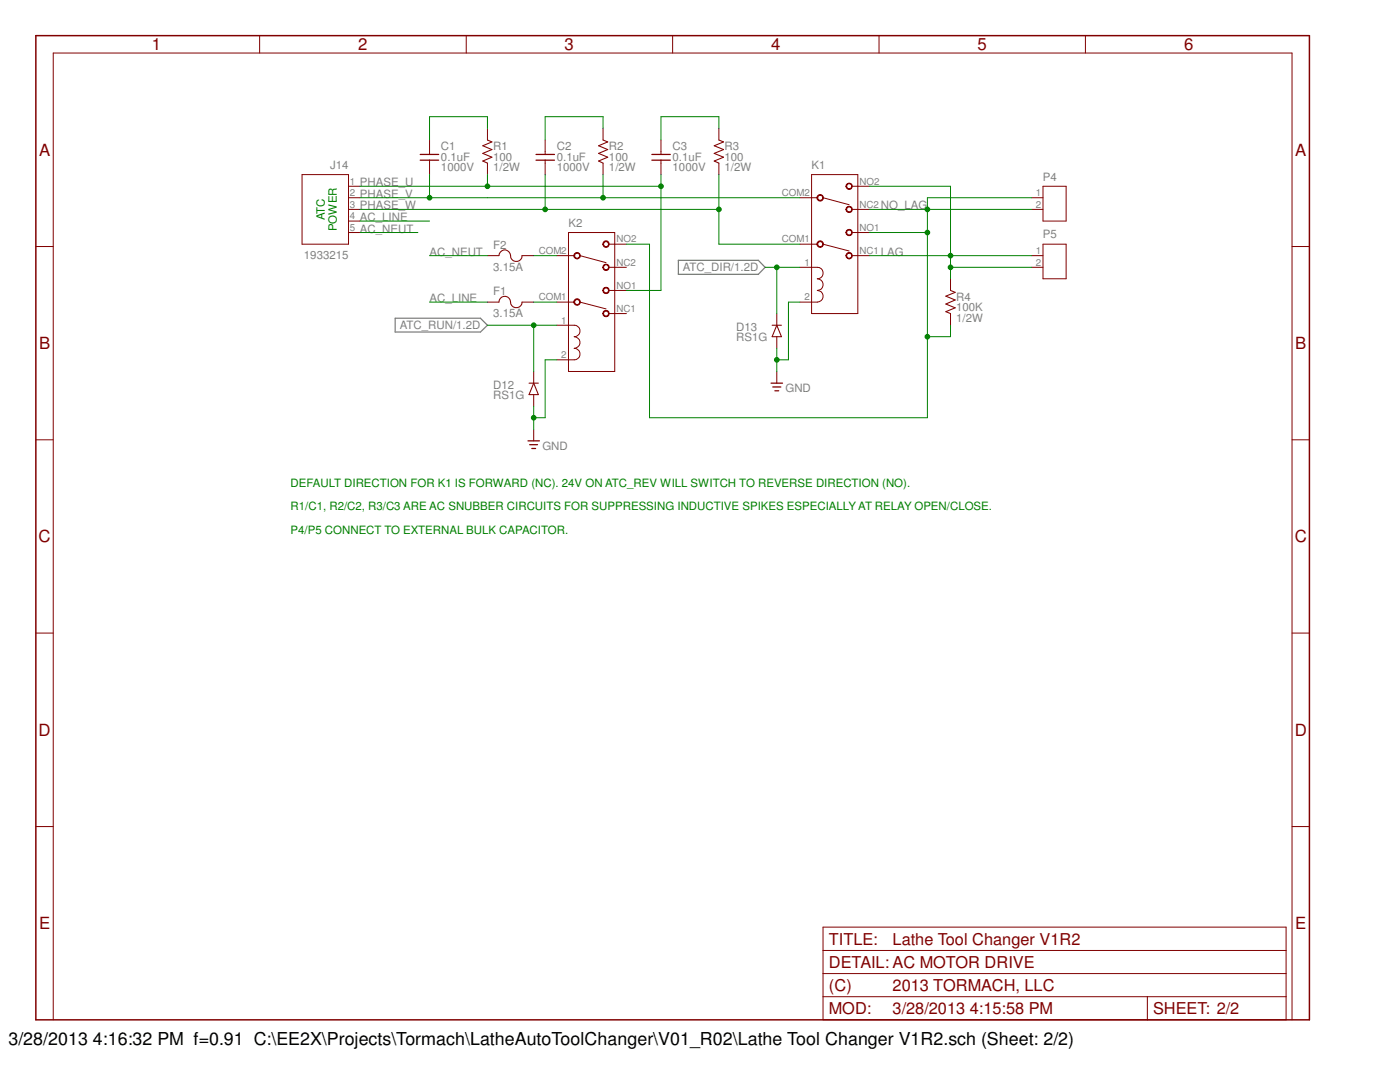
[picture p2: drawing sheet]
<svg xmlns="http://www.w3.org/2000/svg" width="279mm" height="216mm" viewBox="0 0 279 216" stroke-linecap="round" stroke-linejoin="round" font-family="sans-serif">
<path d="M135.4 51.9h15.9l1.4 1.4-1.4 1.4h-15.9zM78.9 63.5h17l1.4 1.4-1.4 1.4h-17z" fill="none" stroke="#808080" stroke-width=".25"/>
<g fill="none" stroke="#800000" stroke-width=".2">
<path d="M60.3 34.8h9.3v13.9h-9.3zM69.6 37.2h2.2M69.6 39.5h2.2M85.7 27.9v2.9M85.7 32v2.8M97.3 25.6v2.3M97.3 32.6v2.2M108.8 27.9v2.9M108.8 32v2.8M120.4 25.6v2.3M120.4 32.6v2.2M131.9 27.9v2.9"/>
<path d="M131.9 32v2.8M143.5 25.6v2.3M143.5 32.6v2.2M159.6 39.5h3.5M162 34.8h9.2v27.8h-9.2zM171.2 37.2h2.3M69.6 41.8h2.2M69.6 44.1h2.2M69.6 46.4h2.2M97.3 51h2.3M104.2 51h2.3M159.6 48.7h2.4"/>
<path d="M159.6 53.3h2.4M171.2 41.8h2.3M171.2 46.4h2.3M171.2 51h2.3M97.3 60.3h2.3M104.2 60.3h2.3M159.6 60.3h2.4"/>
</g>
<path d="M97.3 27.9l.9 .4-1.8 .8 1.8 .7-1.8 .8 1.8 .8-1.8 .7 .9 .5M120.4 27.9l.9 .4-1.8 .8 1.8 .7-1.8 .8 1.8 .8-1.8 .7 .9 .5M143.5 27.9l.9 .4-1.9 .8 1.9 .7-1.9 .8 1.9 .8-1.9 .7 1 .5M99.6 51a1.21 1.21 0 0 1 1.4-1.1 1.21 1.21 0 0 1 .9 1.5 1.16 1.16 0 0 0 1.3 .8 1.16 1.16 0 0 0 1-1.2M99.6 60.3a1.21 1.21 0 0 1 1.4-1.2 1.21 1.21 0 0 1 .9 1.6 1.16 1.16 0 0 0 1.3 .7 1.16 1.16 0 0 0 1-1.1" fill="none" stroke="#800000" stroke-width=".21"/>
<path d="M83.9 32h3.6M83.9 30.8h3.6M107 32h3.7M107 30.8h3.7M130.1 32h3.7M130.1 30.8h3.7" fill="none" stroke="#800000" stroke-width=".25"/>
<path d="M163.1 39.2a.66 .66 0 0 1 1.1-.1 .66 .66 0 0 1-.3 1 .66 .66 0 0 1-.9-.6h.2a.51 .51 0 0 1 .6-.5 .51 .51 0 0 1 .4 .7 .51 .51 0 0 1-.8 .2l-.2-.4h-.2z" fill-rule="evenodd" fill="#800000"/>
<path d="M163.1 39.2a.66 .66 0 0 1 1.1-.1 .66 .66 0 0 1-.3 1 .66 .66 0 0 1-.9-.6h.2a.51 .51 0 0 1 .6-.5 .51 .51 0 0 1 .4 .7 .51 .51 0 0 1-.8 .2l-.2-.4h-.2zM170.1 37.2h1.1" fill="none" stroke="#800000" stroke-width=".2"/>
<path d="M168.9 36.8a.64 .64 0 0 1 1-.1 .64 .64 0 0 1-.2 1 .64 .64 0 0 1-.9-.5h.2a.51 .51 0 0 1 .6-.6 .51 .51 0 0 1 .3 .8 .51 .51 0 0 1-.9 0l-.2-.2z" fill-rule="evenodd" fill="#800000"/>
<path d="M168.9 36.8a.64 .64 0 0 1 1-.1 .64 .64 0 0 1-.2 1 .64 .64 0 0 1-.9-.5h.2a.51 .51 0 0 1 .6-.6 .51 .51 0 0 1 .3 .8 .51 .51 0 0 1-.9 0l-.2-.2zM170.1 41.8h1.1" fill="none" stroke="#800000" stroke-width=".2"/>
<path d="M168.9 41.4a.64 .64 0 0 1 1-.1 .64 .64 0 0 1-.2 1.1 .64 .64 0 0 1-.9-.6h.2a.51 .51 0 0 1 .6-.5 .51 .51 0 0 1 .3 .8 .51 .51 0 0 1-.9-.1l-.2-.2z" fill-rule="evenodd" fill="#800000"/>
<path d="M164.3 39.5l5.2 1.4M162 48.7h1.1M168.9 41.4a.64 .64 0 0 1 1-.1 .64 .64 0 0 1-.2 1.1 .64 .64 0 0 1-.9-.6h.2a.51 .51 0 0 1 .6-.5 .51 .51 0 0 1 .3 .8 .51 .51 0 0 1-.9-.1l-.2-.2z" fill="none" stroke="#800000" stroke-width=".2"/>
<path d="M163.1 48.4a.66 .66 0 0 1 1.1-.1 .66 .66 0 0 1-.3 1 .66 .66 0 0 1-.9-.6h.2a.51 .51 0 0 1 .7-.4 .51 .51 0 0 1 .2 .8 .51 .51 0 0 1-.9-.1v-.3h-.2z" fill-rule="evenodd" fill="#800000"/>
<path d="M163.1 48.4a.66 .66 0 0 1 1.1-.1 .66 .66 0 0 1-.3 1 .66 .66 0 0 1-.9-.6h.2a.51 .51 0 0 1 .7-.4 .51 .51 0 0 1 .2 .8 .51 .51 0 0 1-.9-.1v-.3h-.2zM170.1 46.4h1.1" fill="none" stroke="#800000" stroke-width=".2"/>
<path d="M168.9 46.1a.64 .64 0 0 1 1-.1 .64 .64 0 0 1-.2 1 .64 .64 0 0 1-.9-.6h.2a.51 .51 0 0 1 .6-.5 .51 .51 0 0 1 .3 .8 .51 .51 0 0 1-.9 0l-.2-.3z" fill-rule="evenodd" fill="#800000"/>
<path d="M168.9 46.1a.64 .64 0 0 1 1-.1 .64 .64 0 0 1-.2 1 .64 .64 0 0 1-.9-.6h.2a.51 .51 0 0 1 .6-.5 .51 .51 0 0 1 .3 .8 .51 .51 0 0 1-.9 0l-.2-.3zM170.1 51h1.1" fill="none" stroke="#800000" stroke-width=".2"/>
<path d="M169.2 50.5a.64 .64 0 0 1 .9 .3 .64 .64 0 0 1-.5 .9 .64 .64 0 0 1-.8-.7h.2a.51 .51 0 0 1 .6-.5 .51 .51 0 0 1 .3 .8 .51 .51 0 0 1-.9 0l-.2-.3z" fill-rule="evenodd" fill="#800000"/>
<g fill="none" stroke="#800000" stroke-width=".2">
<path d="M205.9 39.5h2.3M208.2 37.2h4.6v6.9h-4.6zM111.1 51h3.5M113.5 46.4h9.2v27.7h-9.2zM122.7 53.3h2.3M122.7 48.7h2.3M122.7 58h2.3M162 53.3h1.1a1.14 1.14 0 0 1 1.2 1.2 1.14 1.14 0 0 1-1.2 1.1 1.16 1.16 0 0 1 1.2 1.2 1.16 1.16 0 0 1-1.2 1.2 1.16 1.16 0 0 1 1.2 1.1 1.16 1.16 0 0 1-1.2 1.2h-1.1M164.3 48.7l5.2 1.4M169.2 50.5a.64 .64 0 0 1 .9 .3 .64 .64 0 0 1-.5 .9 .64 .64 0 0 1-.8-.7h.2a.51 .51 0 0 1 .6-.5 .51 .51 0 0 1 .3 .8 .51 .51 0 0 1-.9 0l-.2-.3zM205.9 53.3h2.3M205.9 41.8h2.3"/>
<path d="M205.9 51h2.3M208.2 48.7h4.6v6.9h-4.6zM111.1 60.3h2.4M111.1 64.9h2.4M111.1 71.8h2.4M122.7 62.6h2.3"/>
</g>
<path d="M114.6 50.7a.66 .66 0 0 1 1.1-.1 .66 .66 0 0 1-.3 1.1 .66 .66 0 0 1-.9-.7h.2a.51 .51 0 0 1 .6-.5 .51 .51 0 0 1 .4 .7 .51 .51 0 0 1-.8 .3l-.2-.5h-.2z" fill-rule="evenodd" fill="#800000"/>
<path d="M114.6 50.7a.66 .66 0 0 1 1.1-.1 .66 .66 0 0 1-.3 1.1 .66 .66 0 0 1-.9-.7h.2a.51 .51 0 0 1 .6-.5 .51 .51 0 0 1 .4 .7 .51 .51 0 0 1-.8 .3l-.2-.5h-.2zM121.5 48.7h1.2" fill="none" stroke="#800000" stroke-width=".2"/>
<path d="M120.6 48.1a.64 .64 0 0 1 .9 .3 .64 .64 0 0 1-.4 .9 .64 .64 0 0 1-.8-.6h.1a.49 .49 0 0 1 .7-.5 .49 .49 0 0 1 .2 .8 .49 .49 0 0 1-.8 0l-.2-.3z" fill-rule="evenodd" fill="#800000"/>
<path d="M120.6 48.1a.64 .64 0 0 1 .9 .3 .64 .64 0 0 1-.4 .9 .64 .64 0 0 1-.8-.6h.1a.49 .49 0 0 1 .7-.5 .49 .49 0 0 1 .2 .8 .49 .49 0 0 1-.8 0l-.2-.3zM121.5 53.3h1.2" fill="none" stroke="#800000" stroke-width=".2"/>
<path d="M120.4 53a.64 .64 0 0 1 1-.1 .64 .64 0 0 1-.2 1 .64 .64 0 0 1-.9-.6h.1a.49 .49 0 0 1 .7-.5 .49 .49 0 0 1 .2 .8 .49 .49 0 0 1-.8 0l-.2-.3z" fill-rule="evenodd" fill="#800000"/>
<path d="M115.7 51l5.2 1.4M120.4 53a.64 .64 0 0 1 1-.1 .64 .64 0 0 1-.2 1 .64 .64 0 0 1-.9-.6h.1a.49 .49 0 0 1 .7-.5 .49 .49 0 0 1 .2 .8 .49 .49 0 0 1-.8 0l-.2-.3zM113.5 60.3h1.1" fill="none" stroke="#800000" stroke-width=".2"/>
<path d="M114.6 59.9a.66 .66 0 0 1 1.1-.1 .66 .66 0 0 1-.3 1.1 .66 .66 0 0 1-.9-.6h.2a.51 .51 0 0 1 .7-.4 .51 .51 0 0 1 .2 .8 .51 .51 0 0 1-.9-.2v-.2h-.2z" fill-rule="evenodd" fill="#800000"/>
<path d="M114.6 59.9a.66 .66 0 0 1 1.1-.1 .66 .66 0 0 1-.3 1.1 .66 .66 0 0 1-.9-.6h.2a.51 .51 0 0 1 .7-.4 .51 .51 0 0 1 .2 .8 .51 .51 0 0 1-.9-.2v-.2h-.2zM121.5 58h1.2" fill="none" stroke="#800000" stroke-width=".2"/>
<path d="M120.4 57.6a.64 .64 0 0 1 1-.1 .64 .64 0 0 1-.2 1 .64 .64 0 0 1-.9-.5h.1a.49 .49 0 0 1 .7-.5 .49 .49 0 0 1 .2 .7 .49 .49 0 0 1-.8 0l-.2-.2z" fill-rule="evenodd" fill="#800000"/>
<path d="M120.4 57.6a.64 .64 0 0 1 1-.1 .64 .64 0 0 1-.2 1 .64 .64 0 0 1-.9-.5h.1a.49 .49 0 0 1 .7-.5 .49 .49 0 0 1 .2 .7 .49 .49 0 0 1-.8 0l-.2-.2zM121.5 62.6h1.2" fill="none" stroke="#800000" stroke-width=".2"/>
<path d="M120.4 62.2a.64 .64 0 0 1 1-.1 .64 .64 0 0 1-.2 1 .64 .64 0 0 1-.9-.5h.1a.49 .49 0 0 1 .7-.5 .49 .49 0 0 1 .2 .7 .49 .49 0 0 1-.8 0l-.2-.2z" fill-rule="evenodd" fill="#800000"/>
<g fill="none" stroke="#800000" stroke-width=".2">
<path d="M51.8 7.1v3.5M93 7.1v3.5M134.2 7.1v3.5M175.4 7.1v3.5M216.6 7.1v3.5M7.2 49.2h3.4M189.7 55.6v2.4M257.9 49.2h3.4M106.5 74.1v2.4M106.5 78.7v2.4M113.5 64.9h1.1a1.14 1.14 0 0 1 1.2 1.1 1.14 1.14 0 0 1-1.2 1.2 1.16 1.16 0 0 1 1.2 1.1 1.16 1.16 0 0 1-1.2 1.2 1.14 1.14 0 0 1 1.2 1.2 1.14 1.14 0 0 1-1.2 1.1h-1.1M115.7 60.3l5.2 1.3"/>
<path d="M120.4 62.2a.64 .64 0 0 1 1-.1 .64 .64 0 0 1-.2 1 .64 .64 0 0 1-.9-.5h.1a.49 .49 0 0 1 .7-.5 .49 .49 0 0 1 .2 .7 .49 .49 0 0 1-.8 0l-.2-.2zM155 62.6v2.3M155 67.2v2.3M155 74.1v2.4M189.7 62.6v2.3M7.2 87.8h3.4M106.5 85.7v2.3M257.9 87.8h3.4M7.2 126.3h3.4M257.9 126.3h3.4M7.2 164.9h3.4M257.9 164.9h3.4"/>
<path d="M164.3 185h92.4v18.5h-92.4zM164.3 198.9h92.4M164.3 194.3h92.4M164.3 189.7h92.4M229 198.9v4.6M10.6 203.5v-192.9h247.3v192.9"/>
</g>
<path d="M153.9 76.5h2.3M154.2 77.2h1.6M154.6 78h.8M105.4 88h2.3M105.7 88.7h1.6M106.1 89.5h.8" fill="none" stroke="#800000" stroke-width=".25"/>
<path d="M189.7 58l.9 .3-1.8 .8 1.8 .8-1.8 .8 1.8 .7-1.8 .8 .9 .4M105.6 76.5h1.8M106.5 76.5l.9 2.2h-1.8zM154.1 64.9h1.9M155 64.9l1 2.3h-1.9z" fill="none" stroke="#800000" stroke-width=".21"/>
<path d="M7.2 7.1h254.1v196.4h-254.1z" fill="none" stroke="#800000" stroke-width=".3"/>
<path d="M97.3 25.6v-2.3h-11.6v4.6M97.3 34.8v2.4M120.4 25.6v-2.3h-11.6v4.6M131.9 34.8v2.4h-60.1M143.5 25.6v-2.3h-11.6v4.6M71.8 44.1h13.9M71.8 46.4h11.6M85.7 51h11.6M85.7 60.3h11.6" fill="none" stroke="#008000" stroke-width=".2"/>
<circle cx="97.3" cy="37.2" r=".46" fill="#008000"/>
<g fill="none" stroke="#008000" stroke-width=".2">
<path d="M131.9 37.2v20.8h-6.9"/>
<circle cx="97.3" cy="37.2" r=".46"/>
</g>
<circle cx="131.9" cy="37.2" r=".46" fill="#008000"/>
<g fill="none" stroke="#008000" stroke-width=".2">
<path d="M71.8 39.5h87.8M85.7 34.8v4.7M120.4 34.8v4.7"/>
<circle cx="131.9" cy="37.2" r=".46"/>
</g>
<circle cx="120.4" cy="39.5" r=".46" fill="#008000"/>
<circle cx="120.4" cy="39.5" r=".46" fill="none" stroke="#008000" stroke-width=".2"/>
<circle cx="85.7" cy="39.5" r=".46" fill="#008000"/>
<g fill="none" stroke="#008000" stroke-width=".2">
<path d="M143.5 34.8v13.9h16.1M71.8 41.8h71.7"/>
<circle cx="85.7" cy="39.5" r=".46"/>
</g>
<circle cx="143.5" cy="41.8" r=".46" fill="#008000"/>
<g fill="none" stroke="#008000" stroke-width=".2">
<path d="M108.8 34.8v7"/>
<circle cx="143.5" cy="41.8" r=".46"/>
</g>
<circle cx="108.8" cy="41.8" r=".46" fill="#008000"/>
<g fill="none" stroke="#008000" stroke-width=".2">
<path d="M205.9 39.5h-20.8v6.9h-11.6M129.6 48.7v34.7h55.5v-16.2M173.5 41.8h32.4"/>
<circle cx="108.8" cy="41.8" r=".46"/>
</g>
<circle cx="185.1" cy="46.4" r=".46" fill="#008000"/>
<circle cx="185.1" cy="46.4" r=".46" fill="none" stroke="#008000" stroke-width=".2"/>
<circle cx="185.1" cy="41.8" r=".46" fill="#008000"/>
<g fill="none" stroke="#008000" stroke-width=".2">
<path d="M125 48.7h4.6M185.1 46.4v20.8h4.6v-2.3"/>
<circle cx="185.1" cy="41.8" r=".46"/>
</g>
<circle cx="185.1" cy="67.2" r=".46" fill="#008000"/>
<g fill="none" stroke="#008000" stroke-width=".2">
<path d="M173.5 37.2h16.2v16.1h16.2M173.5 51h32.4"/>
<circle cx="185.1" cy="67.2" r=".46"/>
</g>
<circle cx="189.7" cy="51" r=".46" fill="#008000"/>
<g fill="none" stroke="#008000" stroke-width=".2">
<path d="M189.7 53.3v2.3"/>
<circle cx="189.7" cy="51" r=".46"/>
</g>
<circle cx="189.7" cy="53.3" r=".46" fill="#008000"/>
<g fill="none" stroke="#008000" stroke-width=".2">
<path d="M111.1 71.8h-2.3v11.6h-2.3M106.5 81.1v4.6"/>
<circle cx="189.7" cy="53.3" r=".46"/>
</g>
<circle cx="106.5" cy="83.4" r=".46" fill="#008000"/>
<g fill="none" stroke="#008000" stroke-width=".2">
<path d="M155 69.5v4.6M159.6 60.3h-2.2v11.5h-2.4"/>
<circle cx="106.5" cy="83.4" r=".46"/>
</g>
<circle cx="155" cy="71.8" r=".46" fill="#008000"/>
<g fill="none" stroke="#008000" stroke-width=".2">
<path d="M111.1 64.9h-4.6v9.2"/>
<circle cx="155" cy="71.8" r=".46"/>
</g>
<circle cx="106.5" cy="64.9" r=".46" fill="#008000"/>
<g fill="none" stroke="#008000" stroke-width=".2">
<path d="M152.7 53.3h6.9M155 53.3v9.3M97.3 64.9h9.2"/>
<circle cx="106.5" cy="64.9" r=".46"/>
</g>
<circle cx="155" cy="53.3" r=".46" fill="#008000"/>
<g fill="none" stroke="#008000" stroke-width=".2">
<path d="M106.5 51h4.6M106.5 60.3h4.6"/>
<circle cx="155" cy="53.3" r=".46"/>
</g>
<text font-size="3.6" x="1.7" y="208.5">3/28/2013 4:16:32 PM f=0.91 C:\EE2X\Projects\Tormach\LatheAutoToolChanger\V01_R02\Lathe Tool Changer V1R2.sch (Sheet: 2/2)</text>
<g font-size="3.3" fill="#800000">
<text x="30.3" y="10">1</text>
<text x="71.5" y="10">2</text>
<text x="112.7" y="10">3</text>
<text x="153.9" y="10">4</text>
<text x="195.1" y="10">5</text>
<text x="236.3" y="10">6</text>
<text x="7.8" y="31.1">A</text>
<text x="258.5" y="31.1">A</text>
<text x="7.8" y="69.6">B</text>
<text x="258.5" y="69.6">B</text>
<text x="7.7" y="108.2">C</text>
<text x="258.4" y="108.2">C</text>
<text x="7.7" y="146.8">D</text>
<text x="258.4" y="146.8">D</text>
<text x="7.8" y="185.4">E</text>
<text x="258.5" y="185.4">E</text>
<text x="165.4" y="188.5">TITLE:</text>
<text x="178.1" y="188.5">Lathe Tool Changer V1R2</text>
<text x="165.4" y="193.1">DETAIL: AC MOTOR DRIVE</text>
<text x="165.4" y="197.7">(C)</text>
<text x="178.1" y="197.7">2013 TORMACH, LLC</text>
<text x="165.4" y="202.4">MOD:</text>
<text x="178.1" y="202.4">3/28/2013 4:15:58 PM</text>
<text x="230.1" y="202.4">SHEET: 2/2</text>
</g>
<g font-size="2.3" fill="#808080">
<text x="65.9" y="33.7">J14</text>
<text x="88" y="34.2">1000V</text>
<text x="88" y="32.1">0.1uF</text>
<text x="88" y="30">C1</text>
<text x="98.4" y="34.2">1/2W</text>
<text x="98.4" y="32.1">100</text>
<text x="98.4" y="30">R1</text>
<text x="111.1" y="32.1">0.1uF</text>
<text x="111.1" y="30">C2</text>
<text x="111.1" y="34.2">1000V</text>
<text x="121.5" y="32.1">100</text>
<text x="121.5" y="34.2">1/2W</text>
<text x="121.5" y="30">R2</text>
<text x="134.2" y="30">C3</text>
<text x="134.2" y="34.2">1000V</text>
<text x="134.2" y="32.1">0.1uF</text>
<text x="144.6" y="32.1">100</text>
<text x="144.6" y="34.2">1/2W</text>
<text x="144.6" y="30">R3</text>
<text x="162" y="33.7">K1</text>
<text x="71.8" y="37.2">PHASE_U</text>
<text x="71.8" y="39.5">PHASE_V</text>
<text x="71.8" y="41.8">PHASE_W</text>
<text x="175.8" y="41.8">NO_LAG</text>
<text x="208.2" y="36">P4</text>
<text x="71.8" y="44.1">AC_LINE</text>
<text x="71.8" y="46.4">AC_NEUT</text>
<text x="113.5" y="45.3">K2</text>
<text x="208.2" y="47.5">P5</text>
<text x="60.7" y="51.6">1933215</text>
<text x="85.7" y="51">AC_NEUT</text>
<text x="98.4" y="49.7">F2</text>
<text x="175.8" y="51">LAG</text>
<text x="98.4" y="54">3.15A</text>
<text x="98.4" y="58.9">F1</text>
<text x="136.3" y="54.1">ATC_DIR/1.2D</text>
<text x="79.8" y="65.7">ATC_RUN/1.2D</text>
<text x="85.7" y="60.3">AC_LINE</text>
<text x="98.4" y="63.2">3.15A</text>
<text x="190.8" y="60">R4</text>
<text x="190.8" y="62.1">100K</text>
<text x="190.8" y="64.2">1/2W</text>
<text x="146.9" y="66">D13</text>
<text x="146.9" y="68.1">RS1G</text>
<text x="98.4" y="77.6">D12</text>
<text x="98.4" y="79.7">RS1G</text>
<text x="156.8" y="78.1">GND</text>
<text x="108.2" y="89.7">GND</text>
</g>
<g font-size="2.3" fill="#008000">
<text x="64.8" y="44" transform="rotate(-90 64.8 44)">ATC</text>
<text x="67.2" y="46.1" transform="rotate(-90 67.2 46.1)">POWER</text>
<text x="58" y="97.2">DEFAULT DIRECTION FOR K1 IS FORWARD (NC). 24V ON ATC_REV WILL SWITCH TO REVERSE DIRECTION (NO).</text>
<text x="58" y="101.9">R1/C1, R2/C2, R3/C3 ARE AC SNUBBER CIRCUITS FOR SUPPRESSING INDUCTIVE SPIKES ESPECIALLY AT RELAY OPEN/CLOSE.</text>
<text x="58" y="106.5">P4/P5 CONNECT TO EXTERNAL BULK CAPACITOR.</text>
</g>
<g font-size="1.9" fill="#808080">
<text x="69.8" y="36.8">1</text>
<text x="69.8" y="39.2">2</text>
<text x="69.8" y="41.4">3</text>
<text x="156" y="39.2">COM2</text>
<text x="171.5" y="36.8">NO2</text>
<text x="171.5" y="41.4">NC2</text>
<text x="206.8" y="39.2">1</text>
<text x="206.8" y="41.4">2</text>
<text x="69.8" y="43.8">4</text>
<text x="69.8" y="46.1">5</text>
<text x="171.5" y="46.1">NO1</text>
<text x="107.5" y="50.7">COM2</text>
<text x="123" y="48.4">NO2</text>
<text x="123" y="53">NC2</text>
<text x="156" y="48.4">COM1</text>
<text x="160.5" y="53">1</text>
<text x="171.5" y="50.7">NC1</text>
<text x="206.8" y="50.7">1</text>
<text x="206.8" y="53">2</text>
<text x="107.5" y="59.9">COM1</text>
<text x="123" y="57.6">NO1</text>
<text x="160.5" y="59.9">2</text>
<text x="112" y="64.6">1</text>
<text x="123" y="62.2">NC1</text>
<text x="112" y="71.5">2</text>
</g>
</svg>
